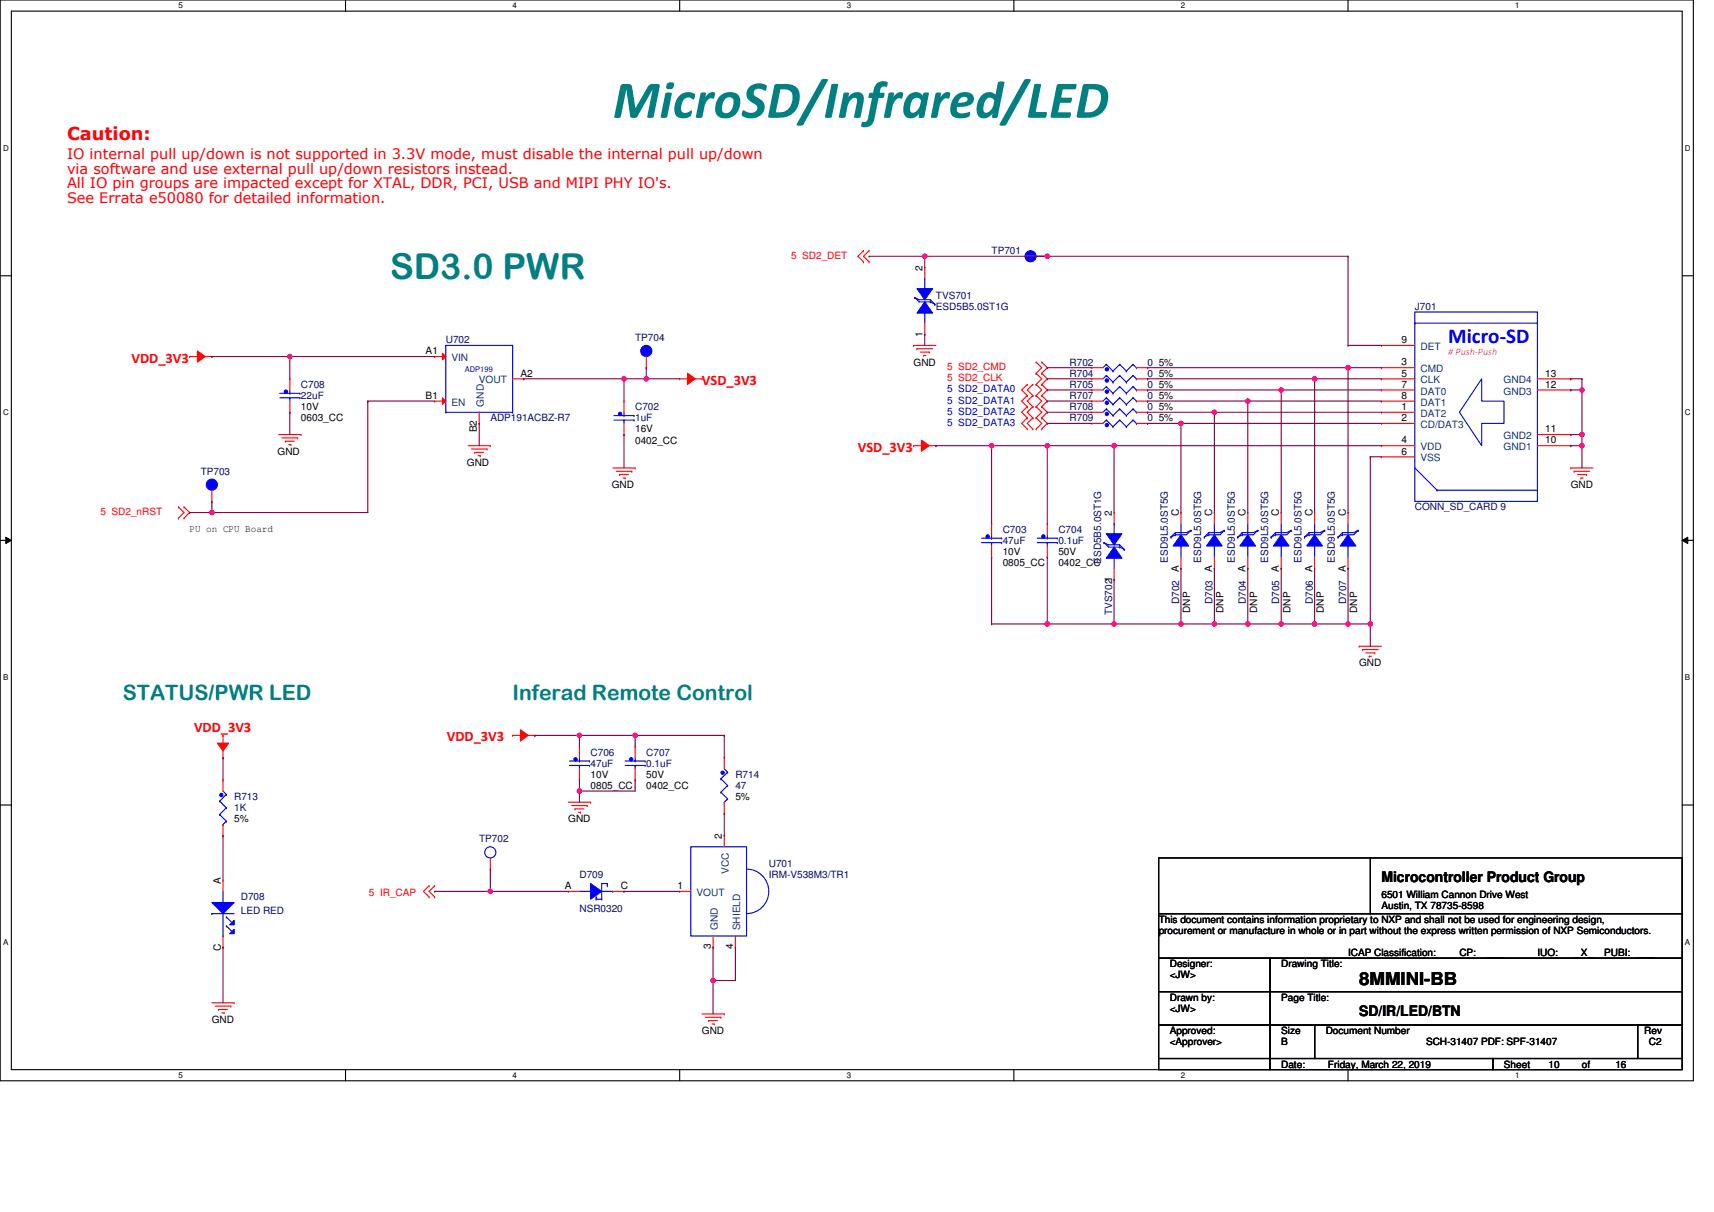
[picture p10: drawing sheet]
<svg xmlns="http://www.w3.org/2000/svg" width="297mm" height="210mm" viewBox="0 0 297 210" stroke-linecap="round" stroke-linejoin="round" font-family="sans-serif">
<path d="M0 0h293.5v187.2h-293.5zM2 1.9h289.5v183.4h-289.5z" fill="none" stroke="#000" stroke-width=".19"/>
<g fill="#fff">
<path d="M30.9 .2h.8v1.5h-.8z"/>
<path d="M30.9 185.5h.8v1.6h-.8z"/>
</g>
<path d="M59.9 0v1.9M59.9 185.3v1.9" fill="none" stroke="#000" stroke-width=".19"/>
<g fill="#fff">
<path d="M88.8 .2h.8v1.5h-.8z"/>
<path d="M88.8 185.5h.8v1.6h-.8z"/>
</g>
<path d="M117.8 0v1.9M117.8 185.3v1.9" fill="none" stroke="#000" stroke-width=".19"/>
<g fill="#fff">
<path d="M146.7 .2h.8v1.5h-.8z"/>
<path d="M146.7 185.5h.8v1.6h-.8z"/>
</g>
<path d="M175.7 0v1.9M175.7 185.3v1.9" fill="none" stroke="#000" stroke-width=".19"/>
<g fill="#fff">
<path d="M204.7 .2h.7v1.5h-.7z"/>
<path d="M204.7 185.5h.7v1.6h-.7z"/>
</g>
<path d="M233.6 0v1.9M233.6 185.3v1.9" fill="none" stroke="#000" stroke-width=".19"/>
<g fill="#fff">
<path d="M262.6 .2h.7v1.5h-.7z"/>
<path d="M262.6 185.5h.7v1.6h-.7z"/>
<path d="M.5 24.9h1v1.5h-1z"/>
<path d="M292 24.9h1v1.5h-1z"/>
<path d="M.5 70.7h1v1.5h-1z"/>
<path d="M292 70.7h1v1.5h-1z"/>
</g>
<path d="M0 47.8h2M291.5 47.8h2" fill="none" stroke="#000" stroke-width=".19"/>
<g fill="#fff">
<path d="M.5 116.5h.9v1.6h-.9z"/>
<path d="M292 116.5h.9v1.6h-.9z"/>
</g>
<path d="M0 93.6h2M291.5 93.6h2" fill="none" stroke="#000" stroke-width=".19"/>
<path d="M1 93.1l1 .5-1 .6zM291.5 93.6l1-.5v1.1z" fill="#000"/>
<path d="M1 93.1l1 .5-1 .6zM291.5 93.6l1-.5v1.1z" fill="none" stroke="#000" stroke-width=".17"/>
<g fill="#fff">
<path d="M.5 162.4h.9v1.5h-.9z"/>
<path d="M292 162.4h.9v1.5h-.9z"/>
</g>
<path d="M0 139.5h2M291.5 139.5h2" fill="none" stroke="#000" stroke-width=".19"/>
<path d="M160.8 77.2h1.4M162.2 77.2h.1M235.5 112h.1M235.5 112h3.9M236.1 112.5h.1M236.1 112.5h2.7M236.7 113.1h1.6M237.3 113.7h.1M237.3 113.7h.4M238.3 113.1h.1" fill="none" stroke="#f00" stroke-width=".19"/>
<path d="M159.7 76.3l1.3 .9-1.3 1z" fill-rule="evenodd" fill="#f00"/>
<g fill="none" stroke="#f00" stroke-width=".19">
<path d="M158.3 59.8h.1M158.3 59.8h3.9M158.3 77.2h.1M158.3 77.2h2.2M158.9 60.4h.1M158.9 60.4h2.7M159.5 61h1.5M159.7 76.3l1.3 .9-1.3 1zM160.1 61.6h.1M160.1 61.6h.4M161 61h.1M91.3 127.4h1.4"/>
<path d="M92.7 127.4h.1M36.7 173.7h3.9M37.3 174.3h2.7M37.9 174.9h.1M37.9 174.9h1.5M38.5 175.5h.3M38.8 175.5h.1M40 174.3h.1M40.6 173.7h.1M121.7 175.7h3.8M122.2 176.2h2.7M122.8 176.8h.1"/>
<path d="M122.8 176.8h1.6M123.4 177.4h.4M123.8 177.4h.1M124.9 176.2h.1M125.5 175.7h.1"/>
</g>
<path d="M90.2 126.4l1.3 1-1.3 1z" fill-rule="evenodd" fill="#f00"/>
<g fill="none" stroke="#f00" stroke-width=".19">
<path d="M35.4 61.8h1.3M36.7 61.8h.1M81.1 77.2h3.9M81.7 77.8h2.7M82.3 78.4h.1M82.3 78.4h1.5M82.9 79h.3M83.2 79h.1M84.4 77.8h.1M85 77.2h.1M272.2 81.1h.1M272.2 81.1h3.9"/>
<path d="M272.8 81.7h.1M272.8 81.7h2.7M273.4 82.2h1.5M274 82.8h.1M274 82.8h.3M274.9 82.2h.1M88.8 127.4h.1M88.8 127.4h2.2M90.2 126.4l1.3 1-1.3 1zM98.5 139h3.9M99.1 139.6h2.7M101.8 139.6h.1"/>
<path d="M102.4 139h.1M99.6 140.1h.1M99.6 140.1h1.6M100.2 140.7h.4M100.6 140.7h.1"/>
</g>
<path d="M34.2 60.8l1.4 1-1.4 .9z" fill-rule="evenodd" fill="#f00"/>
<path d="M32.9 61.8h.1M32.9 61.8h2.1M34.2 60.8l1.4 1-1.4 .9zM117.8 65.6h.1M117.8 65.6h1.3" fill="none" stroke="#f00" stroke-width=".19"/>
<path d="M119.1 64.7l1.4 .9-1.4 1z" fill-rule="evenodd" fill="#f00"/>
<g fill="none" stroke="#f00" stroke-width=".19">
<path d="M48.3 75.3h3.9M48.9 75.9h2.7M49.5 76.4h.1M49.5 76.4h1.5M50 77h.4M50.4 77h.1M51.6 75.9h.1M52.2 75.3h.1M119.1 64.7l1.4 .9-1.4 1zM119.5 65.6h2.2M121.7 65.6h.1M106.2 81.1h3.9"/>
<path d="M106.8 81.7h2.7M107.4 82.2h.1M107.4 82.2h1.5M108 82.8h.3M108.3 82.8h.1M109.5 81.7h.1M110.1 81.1h.1M38.6 131.3h.1M38.6 129.9v1.4"/>
</g>
<path d="M37.7 128.8h1.9l-1 1.3z" fill-rule="evenodd" fill="#f00"/>
<g fill="none" stroke="#f00" stroke-width=".19">
<path d="M149.6 43.4h.1M149.6 45.4h.1M149.6 43.4l-.9 1 .9 1M150.6 43.4h.1M150.6 45.4h.1M150.6 43.4l-1 1 1 1M178 68.5h.1M178 70.5h.1M178 72.4h.1M178 66.6h.1M178 74.3h.1M178 68.5l-.9 1 .9 1"/>
<path d="M178 70.5l-.9 .9 .9 1M178 66.6l-.9 1 .9 .9M178 72.4l-.9 1 .9 .9M179 70.5h.1M179 68.5h.1M179 72.4h.1M179 66.6h.1M179 74.3h.1M179 68.5l-1 1 1 1M179 70.5l-1 .9 1 1M179 66.6l-1 1 1 .9M179 72.4l-1 1 1 .9"/>
<path d="M179.6 66.6h.1M179.6 64.7h.1M179.6 62.7h.1M179.6 70.5h.1M179.6 68.5h.1M179.6 72.4h.1M179.6 74.3h.1M179.6 64.7l.9 .9-.9 1M179.6 62.7l.9 1-.9 1M179.6 68.5l.9 1-.9 1M179.6 70.5l.9 .9-.9 1M179.6 66.6l.9 1-.9 .9"/>
<path d="M179.6 72.4l.9 1-.9 .9M180.5 64.7h.1M180.5 66.6h.1M180.5 62.7h.1M180.5 68.5h.1M180.5 70.5h.1M180.5 72.4h.1M180.5 74.3h.1M180.5 64.7l1 .9-1 1M180.5 62.7l1 1-1 1M180.5 68.5l1 1-1 1M180.5 70.5l1 .9-1 1"/>
<path d="M180.5 66.6l1 1-1 .9M180.5 72.4l1 1-1 .9M30.9 89.8h.1M30.9 87.8h.1M30.9 87.8l1 1-1 1M31.9 87.8h.1M31.9 89.8h.1M31.9 87.8l1 1-1 1M37.7 128.8h1.9l-1 1.3zM38.6 127.4h.1M38.6 127.4v2.1M74.4 153.5h.1"/>
<path d="M74.4 155.4h.1M74.4 153.5l-1 .9 1 1M75.3 153.5h.1M75.3 155.4h.1M75.3 153.5l-.9 .9 .9 1"/>
</g>
<g fill="none" stroke="#000" stroke-width=".19">
<path d="M200.8 158.3h90.7v7.7h-90.7zM200.8 148.6h90.7v9.7h-90.7zM237.5 158.3h.1M237.5 148.6v9.7M200.8 166h19.3v5.8h-19.3zM200.8 171.8h19.3v5.8h-19.3zM200.8 177.6h19.3v5.8h-19.3zM220.1 166h71.4v5.8h-71.4zM220.1 171.8h71.4v5.8h-71.4zM220.1 177.6h7.7v5.8h-7.7zM227.8 177.6h56v5.8h-56zM283.8 177.6h7.7v5.8h-7.7z"/>
<path d="M200.8 183.4h19.3v1.9h-19.3zM220.1 183.4h38.6v1.9h-38.6zM258.7 183.4h32.8v1.9h-32.8z"/>
</g>
<circle cx="112" cy="60.8" r=".96" fill="#00f"/>
<circle cx="112" cy="60.8" r=".96" fill="none" stroke="#00f" stroke-width=".19"/>
<path d="M112 63.7h.1M112 61.8v1.9" fill="none" stroke="#f00" stroke-width=".19"/>
<circle cx="178.6" cy="44.4" r=".96" fill="#00f"/>
<g fill="none" stroke="#00f" stroke-width=".19">
<path d="M193.1 96.5h.1M193.1 90.7h.1M193.1 90.7v2M193.1 96.5v2"/>
<circle cx="178.6" cy="44.4" r=".96"/>
</g>
<path d="M179.6 44.4h1.9M181.5 44.4h.1" fill="none" stroke="#f00" stroke-width=".19"/>
<path d="M193.1 94.8l1.3 1.9h-2.7z" fill-rule="evenodd" fill="#00f"/>
<path d="M193.1 94.8l1.3 1.9h-2.7z" fill="none" stroke="#00f" stroke-width=".19"/>
<path d="M191.7 92.5h2.7l-1.3 1.9z" fill-rule="evenodd" fill="#00f"/>
<g fill="none" stroke="#00f" stroke-width=".19">
<path d="M191.7 68.9h.1M191.7 68.9l-.6 .6M191.7 68.9l1.2 1.2M192.9 70.1h.1M194 68.9h.1M194 68.9l-1.1 1.2M194 68.9l1.2 1.2M195.2 70.1h.1M196.4 68.9h.1M196.4 68.9l-1.2 1.2M196.4 68.9l.5 .6M196.9 69.5h.1"/>
<path d="M191.3 94h.1M191.3 94l.8 .4h1.9M191.3 94l.8 .8h1.9M191.7 92.5h2.7l-1.3 1.9zM194 94.4h.1M194 94.8h.1M194 94.4l.8 .8M194 94.8l.8 .4M194.8 95.2h.1"/>
</g>
<path d="M193.1 88.8h.1M193.1 88.8v1.9M193.1 98.5v1.9M193.1 100.4h.1" fill="none" stroke="#f00" stroke-width=".19"/>
<circle cx="191.8" cy="69.8" r=".29" fill="#00f"/>
<g fill="none" stroke="#00f" stroke-width=".19">
<path d="M170.1 94h3.5M170.1 93.2h3.5M171.8 94h.1M171.8 94v.6M173.6 94h.1M173.6 93.2h.1M119.7 146.7h9.7v15.5h-9.7zM129.4 150.6a3.9 3.9 0 0 1 3.8 3.8 3.9 3.9 0 0 1-3.8 3.9"/>
<circle cx="191.8" cy="69.8" r=".29"/>
</g>
<path d="M189.2 69.5h.1M189.2 69.5h1.9M196.9 69.5h2M198.9 69.5h.1M117.8 154.4h.1M117.8 154.4h1.9M125.5 144.8h.1M125.5 144.8v1.9M123.6 164.1h.1M123.6 162.2v1.9M127.4 164.1h.1M127.4 162.2v1.9" fill="none" stroke="#f00" stroke-width=".19"/>
<circle cx="171.2" cy="92.9" r=".29" fill="#00f"/>
<g fill="none" stroke="#00f" stroke-width=".19">
<path d="M160.3 54.1h.1M160.3 48.3h.1M160.3 48.3v1.9M160.3 54.1v1.9M171.8 93.2h.1M171.8 92.7v.5"/>
<circle cx="171.2" cy="92.9" r=".29"/>
</g>
<path d="M171.8 90.7h.1M171.8 96.5h.1M171.8 90.7v2M171.8 94.6v1.9" fill="none" stroke="#f00" stroke-width=".19"/>
<path d="M160.3 52.3l1.3 1.9h-2.7z" fill-rule="evenodd" fill="#00f"/>
<path d="M160.3 52.3l1.3 1.9h-2.7z" fill="none" stroke="#00f" stroke-width=".19"/>
<path d="M158.9 50h2.7l-1.3 1.9z" fill-rule="evenodd" fill="#00f"/>
<path d="M158.5 51.5h.1M158.5 51.5l.8 .4h1.9M158.5 51.5l.8 .8h1.9M158.9 50h2.7l-1.3 1.9zM161.2 51.9h.1M161.2 52.3h.1M161.2 51.9l.8 .8M161.2 52.3l.8 .4M162 52.7h.1" fill="none" stroke="#00f" stroke-width=".19"/>
<path d="M160.3 57.9h.1M160.3 46.3h.1M160.3 46.3v2M160.3 56v1.9" fill="none" stroke="#f00" stroke-width=".19"/>
<path d="M36.7 156.4h3.9l-2 1.9z" fill="#00f"/>
<path d="M36.7 156.4h3.9l-2 1.9z" fill="none" stroke="#00f" stroke-width=".19"/>
<path d="M40.6 159.4v.8h-.8z" fill="#00f"/>
<path d="M40.6 159.4v.8h-.8z" fill="none" stroke="#00f" stroke-width=".19"/>
<path d="M39.8 161.8l.8-.8v.8z" fill="#00f"/>
<g fill="none" stroke="#00f" stroke-width=".19">
<path d="M179.8 94h3.4M179.8 93.2h3.4M181.5 94h.1M181.5 94v.6M183.2 94h.1M183.2 93.2h.1M36.7 158.3h.1M36.7 158.3h3.9M38.6 156.4h.1M38.6 154.4v2M38.6 158.3v3.9M39.2 158.9h.1"/>
<path d="M39.2 158.9l1 .9M38.6 162.2h.1M39.2 160.4h.1M39.2 160.4l1 1M39.8 161.8l.8-.8v.8z"/>
</g>
<path d="M38.6 152.5h.1M38.6 152.5v1.9M38.6 164.1h.1M38.6 162.2v1.9" fill="none" stroke="#f00" stroke-width=".19"/>
<circle cx="180.8" cy="92.9" r=".29" fill="#00f"/>
<g fill="none" stroke="#00f" stroke-width=".19">
<path d="M191.7 70.8h.1M191.7 70.8l-.6 .6M191.7 70.8l1.2 1.2M192.9 72h.1M194 70.8h.1M194 70.8l-1.1 1.2M194 70.8l1.2 1.2M195.2 72h.1M196.4 70.8h.1M196.4 70.8l-1.2 1.2M196.4 70.8l.5 .6M196.9 71.4h.1"/>
<path d="M181.5 93.2h.1M181.5 92.7v.5"/>
<circle cx="180.8" cy="92.9" r=".29"/>
</g>
<path d="M181.5 90.7h.1M181.5 96.5h.1M181.5 90.7v2M181.5 94.6v1.9" fill="none" stroke="#f00" stroke-width=".19"/>
<circle cx="191.8" cy="71.7" r=".29" fill="#00f"/>
<g fill="none" stroke="#00f" stroke-width=".19">
<path d="M245.2 54.1h21.2v32.8h-21.2zM245.2 56h.1M245.2 56h21.2M48.5 68.9h3.5M48.5 68.1h3.5M50.2 68.9h.1M50.2 68.9v.6M52 68.9h.1M52 68.1h.1M256.8 65.6v3.9h3.8v3.9h-3.8v3.8l-3.9-5.8zM245.2 81.1l3.9 3.8M249.1 84.9h.1"/>
<path d="M249.1 84.9h17.3M266.4 84.9h.1"/>
<circle cx="191.8" cy="71.7" r=".29"/>
</g>
<g fill="none" stroke="#f00" stroke-width=".19">
<path d="M239.4 59.8h.1M239.4 59.8h5.8M189.2 71.4h.1M189.2 71.4h1.9M196.9 71.4h2M198.9 71.4h.1M239.4 71.4h.1M239.4 73.4h.1M239.4 63.7h.1M239.4 77.2h.1M239.4 65.6h.1M239.4 79.1h.1"/>
<path d="M239.4 67.6h.1M239.4 69.5h.1M239.4 71.4h5.8M239.4 73.4h5.8M239.4 63.7h5.8M239.4 77.2h5.8M239.4 65.6h5.8M239.4 79.1h5.8M239.4 67.6h5.8M239.4 69.5h5.8M266.4 77.2h5.8M266.4 65.6h5.8"/>
<path d="M266.4 67.6h5.8M266.4 75.3h5.8M272.2 75.3h.1M272.2 77.2h.1M272.2 67.6h.1M272.2 65.6h.1"/>
</g>
<circle cx="49.6" cy="67.8" r=".29" fill="#00f"/>
<g fill="none" stroke="#00f" stroke-width=".19">
<path d="M50.2 68.1h.1M50.2 67.6v.5M191.7 65.1h.1M191.7 65.1l-.6 .5M191.7 65.1l1.2 1.1M192.9 66.2h.1M194 65.1h.1M194 65.1l-1.1 1.1M194 65.1l1.2 1.1M195.2 66.2h.1M196.4 65.1h.1M196.4 65.1l-1.2 1.1"/>
<path d="M196.4 65.1l.5 .5M196.9 65.6h.1"/>
<circle cx="49.6" cy="67.8" r=".29"/>
</g>
<path d="M50.2 65.6h.1M50.2 71.4h.1M50.2 65.6v2M50.2 69.5v1.9" fill="none" stroke="#f00" stroke-width=".19"/>
<circle cx="191.8" cy="65.9" r=".29" fill="#00f"/>
<g fill="none" stroke="#00f" stroke-width=".19">
<path d="M38.1 138.8h.1M38.1 138.8l1.1 1.2M38.6 137.1l.6 .5M39.2 137.6h.1M39.2 140h.1M39.2 137.6l-1.1 1.2M39.2 140l-1.1 1.1M38.1 141.1h.1M38.1 141.1l1.1 1.2M38.6 142.8h.1M39.2 142.3h.1M39.2 142.3l-.6 .5"/>
<circle cx="191.8" cy="65.9" r=".29"/>
</g>
<path d="M189.2 65.6h.1M189.2 65.6h1.9M196.9 65.6h2M198.9 65.6h.1" fill="none" stroke="#f00" stroke-width=".19"/>
<circle cx="38.4" cy="137.7" r=".29" fill="#00f"/>
<g fill="none" stroke="#00f" stroke-width=".19">
<path d="M214.5 93h.1M215.3 92.7h.1M215.3 92.3h.1M215.3 92.7h1.9M215.3 92.3l-.8 .7M218 91.9h.1M218 91.9l-.8 .4h-1.9"/>
<circle cx="38.4" cy="137.7" r=".29"/>
</g>
<path d="M38.6 135.1h.1M38.6 135.1v2M38.6 144.8h.1M38.6 142.8v2" fill="none" stroke="#f00" stroke-width=".19"/>
<path d="M216.2 92.7l1.4 1.9h-2.7z" fill-rule="evenodd" fill="#00f"/>
<g fill="none" stroke="#00f" stroke-width=".19">
<path d="M106.4 72.8h3.5M106.4 72h3.5M108.1 72.8h.1M108.1 72.8v.6M109.9 72.8h.1M109.9 72h.1M214.5 93h.1M215.3 92.7l-.8 .3M216.2 92.7l1.4 1.9h-2.7zM216.2 94.6h.1M216.2 92.3h.1M216.2 90.7v1.6"/>
<path d="M216.2 94.6v1.9M218 91.9h.1M218 91.9l-.8 .8"/>
<circle cx="85" cy="147.7" r=".96"/>
</g>
<path d="M216.2 98.5h.1M216.2 88.8h.1M216.2 88.8v1.9M216.2 96.5v2M85 150.6h.1M85 148.6v2" fill="none" stroke="#f00" stroke-width=".19"/>
<circle cx="107.5" cy="71.7" r=".29" fill="#00f"/>
<g fill="none" stroke="#00f" stroke-width=".19">
<path d="M108.1 72h.1M108.1 71.4v.6M220.3 93h.1M221.1 92.7h.1M221.1 92.3h.1M221.1 92.7h1.9M221.1 92.3l-.8 .7M223.8 91.9h.1M223.8 91.9l-.8 .4h-1.9"/>
<circle cx="107.5" cy="71.7" r=".29"/>
</g>
<path d="M108.1 69.5h.1M108.1 75.3h.1M108.1 69.5v1.9M108.1 73.4v1.9" fill="none" stroke="#f00" stroke-width=".19"/>
<path d="M222 92.7l1.4 1.9h-2.7z" fill-rule="evenodd" fill="#00f"/>
<g fill="none" stroke="#00f" stroke-width=".19">
<path d="M191.7 72.8h.1M191.7 72.8l-.6 .6M191.7 72.8l1.2 1.1M192.9 73.9h.1M194 72.8h.1M194 72.8l-1.1 1.1M194 72.8l1.2 1.1M195.2 73.9h.1M196.4 72.8h.1M196.4 72.8l-1.2 1.1M196.4 72.8l.5 .6M196.9 73.4h.1"/>
<path d="M220.3 93h.1M221.1 92.7l-.8 .3M222 92.7l1.4 1.9h-2.7zM222 94.6h.1M222 92.3h.1M222 90.7v1.6M222 94.6v1.9M223.8 91.9h.1M223.8 91.9l-.8 .8"/>
</g>
<path d="M222 98.5h.1M222 88.8h.1M222 88.8v1.9M222 96.5v2" fill="none" stroke="#f00" stroke-width=".19"/>
<circle cx="191.8" cy="73.6" r=".29" fill="#00f"/>
<g fill="none" stroke="#00f" stroke-width=".19">
<path d="M226.1 93h.1M226.9 92.7h.1M226.9 92.3h.1M226.9 92.7h1.9M226.9 92.3l-.8 .7M229.6 91.9h.1M229.6 91.9l-.8 .4h-1.9"/>
<circle cx="191.8" cy="73.6" r=".29"/>
</g>
<path d="M189.2 73.4h.1M189.2 73.4h1.9M196.9 73.4h2M198.9 73.4h.1" fill="none" stroke="#f00" stroke-width=".19"/>
<path d="M227.8 92.7l1.4 1.9h-2.7z" fill-rule="evenodd" fill="#00f"/>
<g fill="none" stroke="#00f" stroke-width=".19">
<path d="M226.1 93h.1M226.9 92.7l-.8 .3M227.8 92.7l1.4 1.9h-2.7zM227.8 94.6h.1M227.8 92.3h.1M227.8 90.7v1.6M227.8 94.6v1.9M229.6 91.9h.1M229.6 91.9l-.8 .8M100.4 154.4h2M102.4 154.4h.1M103.3 155.8h.1"/>
<path d="M103.3 155.8h1M104.3 155.8h.1M104.3 154.4h1.9M105.2 153.1h.1M105.2 153.1h-.9v2.7M106.2 154.4h.1"/>
</g>
<path d="M227.8 98.5h.1M227.8 88.8h.1M227.8 88.8v1.9M227.8 96.5v2" fill="none" stroke="#f00" stroke-width=".19"/>
<path d="M102.4 153.1l1.9 1.3-1.9 1.4z" fill-rule="evenodd" fill="#00f"/>
<path d="M108.3 132.6h3.5M108.3 131.8h3.5M110.1 132.6h.1M110.1 132.6v.6M111.8 132.6h.1M111.8 131.8h.1M102.4 153.1l1.9 1.3-1.9 1.4zM103.3 155.4h.1M103.3 155.4v.4M105.2 153.5h.1M105.2 153.1v.4" fill="none" stroke="#00f" stroke-width=".19"/>
<path d="M98.5 154.4h.1M98.5 154.4h1.9M106.2 154.4h1.9M108.1 154.4h.1" fill="none" stroke="#f00" stroke-width=".19"/>
<circle cx="109.4" cy="131.6" r=".29" fill="#00f"/>
<g fill="none" stroke="#00f" stroke-width=".19">
<path d="M98.7 132.6h3.5M98.7 131.8h3.5M100.4 132.6h.1M100.4 132.6v.6M102.2 132.6h.1M102.2 131.8h.1M110.1 131.8h.1M110.1 131.3v.5"/>
<circle cx="109.4" cy="131.6" r=".29"/>
</g>
<path d="M110.1 129.3h.1M110.1 135.1h.1M110.1 129.3v2M110.1 133.2v1.9" fill="none" stroke="#f00" stroke-width=".19"/>
<circle cx="99.7" cy="131.6" r=".29" fill="#00f"/>
<g fill="none" stroke="#00f" stroke-width=".19">
<path d="M191.7 63.1h.1M191.7 63.1l-.6 .6M191.7 63.1l1.2 1.2M192.9 64.3h.1M194 63.1h.1M194 63.1l-1.1 1.2M194 63.1l1.2 1.2M195.2 64.3h.1M196.4 63.1h.1M196.4 63.1l-1.2 1.2M196.4 63.1l.5 .6M196.9 63.7h.1"/>
<path d="M100.4 131.8h.1M100.4 131.3v.5"/>
<circle cx="99.7" cy="131.6" r=".29"/>
</g>
<path d="M100.4 129.3h.1M100.4 135.1h.1M100.4 129.3v2M100.4 133.2v1.9" fill="none" stroke="#f00" stroke-width=".19"/>
<circle cx="191.8" cy="64" r=".29" fill="#00f"/>
<g fill="none" stroke="#00f" stroke-width=".19">
<path d="M124.9 134.9h.1M124.9 137.2h.1M124.9 134.9l1.2 1.2M124.9 137.2l1.2 1.2M125.5 139h.1M125.5 133.2l.6 .6M126.1 133.8h.1M126.1 136.1h.1M126.1 138.4h.1M126.1 133.8l-1.2 1.1M126.1 136.1l-1.2 1.1M126.1 138.4l-.6 .6"/>
<circle cx="191.8" cy="64" r=".29"/>
</g>
<path d="M189.2 63.7h.1M189.2 63.7h1.9M196.9 63.7h2M198.9 63.7h.1" fill="none" stroke="#f00" stroke-width=".19"/>
<circle cx="125.2" cy="133.9" r=".29" fill="#00f"/>
<g fill="none" stroke="#00f" stroke-width=".19">
<path d="M208.7 93h.1M209.5 92.7h.1M209.5 92.3h.1M209.5 92.7h1.9M209.5 92.3l-.8 .7M212.2 91.9h.1M212.2 91.9l-.8 .4h-1.9"/>
<circle cx="125.2" cy="133.9" r=".29"/>
</g>
<path d="M125.5 131.3h.1M125.5 131.3v1.9M125.5 139v1.9M125.5 140.9h.1" fill="none" stroke="#f00" stroke-width=".19"/>
<path d="M210.5 92.7l1.3 1.9h-2.7z" fill-rule="evenodd" fill="#00f"/>
<g fill="none" stroke="#00f" stroke-width=".19">
<path d="M208.7 93h.1M209.5 92.7l-.8 .3M210.5 92.7l1.3 1.9h-2.7zM210.5 94.6h.1M210.5 92.3h.1M210.5 90.7v1.6M210.5 94.6v1.9M212.2 91.9h.1M212.2 91.9l-.8 .8M231.9 93h.1M232.7 92.7h.1M232.7 92.3h.1"/>
<path d="M232.7 92.7h1.9M232.7 92.3l-.8 .7M235.4 91.9h.1M235.4 91.9l-.8 .4h-1.9"/>
</g>
<path d="M210.5 98.5h.1M210.5 88.8h.1M210.5 88.8v1.9M210.5 96.5v2" fill="none" stroke="#f00" stroke-width=".19"/>
<path d="M233.6 92.7l1.4 1.9h-2.7z" fill-rule="evenodd" fill="#00f"/>
<path d="M231.9 93h.1M232.7 92.7l-.8 .3M233.6 92.7l1.4 1.9h-2.7zM233.6 94.6h.1M233.6 92.3h.1M233.6 90.7v1.6M233.6 94.6v1.9M235.4 91.9h.1M235.4 91.9l-.8 .8" fill="none" stroke="#00f" stroke-width=".19"/>
<path d="M233.6 98.5h.1M233.6 88.8h.1M233.6 88.8v1.9M233.6 96.5v2" fill="none" stroke="#f00" stroke-width=".19"/>
<circle cx="36.7" cy="84" r=".96" fill="#00f"/>
<g fill="none" stroke="#00f" stroke-width=".19">
<path d="M191.7 67h.1M191.7 67l-.6 .6M191.7 67l1.2 1.1M192.9 68.1h.1M194 67h.1M194 67l-1.1 1.1M194 67l1.2 1.1M195.2 68.1h.1M196.4 67h.1M196.4 67l-1.2 1.1M196.4 67l.5 .6M196.9 67.6h.1"/>
<circle cx="36.7" cy="84" r=".96"/>
</g>
<path d="M36.7 86.9h.1M36.7 84.9v2" fill="none" stroke="#f00" stroke-width=".19"/>
<circle cx="191.8" cy="67.8" r=".29" fill="#00f"/>
<g fill="none" stroke="#00f" stroke-width=".19">
<path d="M202.9 93h.1M203.7 92.7h.1M203.7 92.3h.1M203.7 92.7h1.9M203.7 92.3l-.8 .7M206.4 91.9h.1M206.4 91.9l-.8 .4h-1.9"/>
<circle cx="191.8" cy="67.8" r=".29"/>
</g>
<path d="M189.2 67.6h.1M189.2 67.6h1.9M196.9 67.6h2M198.9 67.6h.1" fill="none" stroke="#f00" stroke-width=".19"/>
<path d="M204.7 92.7l1.3 1.9h-2.7z" fill-rule="evenodd" fill="#00f"/>
<g fill="none" stroke="#00f" stroke-width=".19">
<path d="M77.3 59.8h.1M77.3 59.8v11.6M77.3 59.8h11.5M88.8 59.8h.1M88.8 59.8v11.6M77.3 71.4h.1M77.3 71.4h11.5M88.8 71.4h.1M202.9 93h.1M203.7 92.7l-.8 .3M204.7 92.7l1.3 1.9h-2.7zM204.7 94.6h.1"/>
<path d="M204.7 92.3h.1M204.7 90.7v1.6M204.7 94.6v1.9M206.4 91.9h.1M206.4 91.9l-.8 .8"/>
</g>
<path d="M204.7 98.5h.1M204.7 88.8h.1M204.7 88.8v1.9M204.7 96.5v2" fill="none" stroke="#f00" stroke-width=".19"/>
<path d="M76.7 68.9l.6 .6-.6 .6z" fill="#f00"/>
<path d="M75.3 69.5h.1M75.3 69.5h2M76.7 68.9l.6 .6-.6 .6zM83 73.4h.1M83 71.4v2" fill="none" stroke="#f00" stroke-width=".19"/>
<path d="M76.7 61.2l.6 .6-.6 .6z" fill="#f00"/>
<path d="M75.3 61.8h.1M75.3 61.8h2M76.7 61.2l.6 .6-.6 .6zM88.8 65.6h2M90.8 65.6h.1" fill="none" stroke="#f00" stroke-width=".19"/>
<path d="M150.6 44.4h.1M150.6 44.4h30.9M160.3 44.4h.1M162.2 77.2h.1M162.2 77.2h9.6M171.8 77.2h.1M171.8 77.2v13.5M181.5 77.2h.1M181.5 77.2v13.5M171.8 96.5h.1M171.8 96.5v11.6" fill="none" stroke="#800040" stroke-width=".19"/>
<circle cx="160.3" cy="44.4" r=".38" fill="#f0f"/>
<circle cx="160.3" cy="44.4" r=".38" fill="none" stroke="#f0f" stroke-width=".19"/>
<path d="M181.5 67.6h.1M181.5 69.5h.1M181.5 65.6h.1M181.5 67.6h7.7M181.5 69.5h7.7M181.5 65.6h7.7M198.9 65.6h.1M198.9 65.6h28.9M181.5 96.5h.1M181.5 96.5v11.6h-9.7M171.8 108.1h.1" fill="none" stroke="#800040" stroke-width=".19"/>
<circle cx="227.8" cy="65.6" r=".38" fill="#f0f"/>
<circle cx="227.8" cy="65.6" r=".38" fill="none" stroke="#f0f" stroke-width=".19"/>
<path d="M237.5 79.1h.1M237.5 79.1h1.9M237.5 79.1v29" fill="none" stroke="#800040" stroke-width=".19"/>
<circle cx="237.5" cy="108.1" r=".38" fill="#f0f"/>
<circle cx="237.5" cy="108.1" r=".38" fill="none" stroke="#f0f" stroke-width=".19"/>
<path d="M181.5 71.4h.1M181.5 71.4h7.7M193.1 77.2h.1M193.1 77.2v11.6M193.1 100.4h.1M193.1 100.4v7.7M222 108.1h.1M222 108.1h11.6M227.8 108.1h.1" fill="none" stroke="#800040" stroke-width=".19"/>
<circle cx="233.6" cy="108.1" r=".38" fill="#f0f"/>
<circle cx="233.6" cy="108.1" r=".38" fill="none" stroke="#f0f" stroke-width=".19"/>
<circle cx="227.8" cy="108.1" r=".38" fill="#f0f"/>
<circle cx="227.8" cy="108.1" r=".38" fill="none" stroke="#f0f" stroke-width=".19"/>
<path d="M193.1 108.1h.1M193.1 108.1h17.4M204.7 108.1h.1" fill="none" stroke="#800040" stroke-width=".19"/>
<circle cx="204.7" cy="108.1" r=".38" fill="#f0f"/>
<circle cx="204.7" cy="108.1" r=".38" fill="none" stroke="#f0f" stroke-width=".19"/>
<path d="M204.7 98.5h.1M204.7 98.5v9.6M210.5 98.5h.1M210.5 98.5v9.6M216.2 98.5h.1M216.2 98.5v9.6M222 98.5h.1M222 98.5v9.6M227.8 98.5h.1M227.8 98.5v9.6M233.6 98.5h.1M233.6 98.5v9.6" fill="none" stroke="#800040" stroke-width=".19"/>
<circle cx="210.4" cy="108.1" r=".38" fill="#f0f"/>
<circle cx="210.4" cy="108.1" r=".38" fill="none" stroke="#f0f" stroke-width=".19"/>
<path d="M160.3 57.9h.1M160.3 44.4h.1M160.3 44.4v1.9M160.3 57.9v1.9M123.6 164.1h.1M123.6 164.1v5.8" fill="none" stroke="#800040" stroke-width=".19"/>
<circle cx="123.6" cy="169.9" r=".38" fill="#f0f"/>
<circle cx="123.6" cy="169.9" r=".38" fill="none" stroke="#f0f" stroke-width=".19"/>
<g fill="none" stroke="#800040" stroke-width=".19">
<path d="M92.7 127.4h.1M92.7 127.4h17.4M100.4 127.4h.1M125.5 127.4h.1M125.5 127.4v3.9M75.3 154.4h.1M75.3 154.4h9.7M125.5 140.9h.1M125.5 140.9v3.9M123.6 169.9h.1M123.6 169.9v5.8M127.4 164.1h.1"/>
<path d="M127.4 164.1v5.8"/>
</g>
<circle cx="100.4" cy="127.4" r=".38" fill="#f0f"/>
<circle cx="100.4" cy="127.4" r=".38" fill="none" stroke="#f0f" stroke-width=".19"/>
<path d="M100.4 127.4h.1M100.4 137.1h.1M100.4 127.4v1.9M100.4 137.1v1.9M110.1 127.4h.1M110.1 135.1h.1M110.1 127.4v1.9M110.1 135.1v2M110.1 127.4h15.4" fill="none" stroke="#800040" stroke-width=".19"/>
<circle cx="110.1" cy="127.4" r=".38" fill="#f0f"/>
<circle cx="110.1" cy="127.4" r=".38" fill="none" stroke="#f0f" stroke-width=".19"/>
<path d="M181.5 73.4h.1M181.5 63.7h.1M181.5 73.4h7.7M181.5 63.7h7.7M216.2 69.5h.1M216.2 69.5v19.3M216.2 69.5h23.2M100.4 135.1h.1M100.4 135.1v2M38.6 164.1h.1M38.6 164.1v9.6" fill="none" stroke="#800040" stroke-width=".19"/>
<circle cx="216.2" cy="69.5" r=".38" fill="#f0f"/>
<circle cx="216.2" cy="69.5" r=".38" fill="none" stroke="#f0f" stroke-width=".19"/>
<g fill="none" stroke="#800040" stroke-width=".19">
<path d="M204.7 73.4h.1M204.7 73.4v15.4M210.5 71.4h.1M210.5 71.4v17.4M210.5 71.4h28.9M222 67.6h.1M222 67.6v21.2M222 67.6h17.4M227.8 65.6h.1M227.8 65.6v23.2M227.8 65.6h11.6M233.6 63.7h.1"/>
<path d="M233.6 63.7h5.8"/>
</g>
<circle cx="210.4" cy="71.4" r=".38" fill="#f0f"/>
<circle cx="210.4" cy="71.4" r=".38" fill="none" stroke="#f0f" stroke-width=".19"/>
<path d="M100.4 137.1h.1M100.4 137.1h9.7M123.6 169.9h.1M123.6 169.9h3.8" fill="none" stroke="#800040" stroke-width=".19"/>
<circle cx="100.4" cy="137.1" r=".38" fill="#f0f"/>
<circle cx="100.4" cy="137.1" r=".38" fill="none" stroke="#f0f" stroke-width=".19"/>
<path d="M171.8 77.2h.1M171.8 77.2h9.7M233.6 63.7h.1M233.6 63.7v25.1M237.5 108.1h.1M237.5 108.1v3.9" fill="none" stroke="#800040" stroke-width=".19"/>
<circle cx="171.8" cy="77.2" r=".38" fill="#f0f"/>
<circle cx="171.8" cy="77.2" r=".38" fill="none" stroke="#f0f" stroke-width=".19"/>
<path d="M274.2 65.6h.1M274.2 67.6h.1M274.2 65.6v9.7" fill="none" stroke="#800040" stroke-width=".19"/>
<circle cx="274.2" cy="75.3" r=".38" fill="#f0f"/>
<circle cx="274.2" cy="75.3" r=".38" fill="none" stroke="#f0f" stroke-width=".19"/>
<circle cx="274.2" cy="67.6" r=".38" fill="#f0f"/>
<circle cx="274.2" cy="67.6" r=".38" fill="none" stroke="#f0f" stroke-width=".19"/>
<g fill="none" stroke="#800040" stroke-width=".19">
<path d="M233.6 44.4h.1M233.6 59.8h.1M233.6 44.4v15.4M233.6 59.8h5.8M193.1 77.2h.1M193.1 77.2h46.3M272.2 65.6h.1M272.2 67.6h.1M272.2 75.3h.1M272.2 77.2h.1M272.2 65.6h2M272.2 67.6h2"/>
<path d="M272.2 75.3h2M274.2 75.3h.1M274.2 75.3v1.9h-2"/>
</g>
<circle cx="193.1" cy="77.2" r=".38" fill="#f0f"/>
<circle cx="193.1" cy="77.2" r=".38" fill="none" stroke="#f0f" stroke-width=".19"/>
<path d="M181.5 108.1h.1M181.5 108.1h11.6" fill="none" stroke="#800040" stroke-width=".19"/>
<circle cx="193.1" cy="108.1" r=".38" fill="#f0f"/>
<circle cx="193.1" cy="108.1" r=".38" fill="none" stroke="#f0f" stroke-width=".19"/>
<circle cx="181.5" cy="108.1" r=".38" fill="#f0f"/>
<circle cx="181.5" cy="108.1" r=".38" fill="none" stroke="#f0f" stroke-width=".19"/>
<path d="M181.5 77.2h.1M181.5 77.2h11.6" fill="none" stroke="#800040" stroke-width=".19"/>
<circle cx="181.5" cy="77.2" r=".38" fill="#f0f"/>
<circle cx="181.5" cy="77.2" r=".38" fill="none" stroke="#f0f" stroke-width=".19"/>
<path d="M216.2 108.1h.1M216.2 108.1h5.8" fill="none" stroke="#800040" stroke-width=".19"/>
<circle cx="222" cy="108.1" r=".38" fill="#f0f"/>
<circle cx="222" cy="108.1" r=".38" fill="none" stroke="#f0f" stroke-width=".19"/>
<circle cx="216.2" cy="108.1" r=".38" fill="#f0f"/>
<circle cx="216.2" cy="108.1" r=".38" fill="none" stroke="#f0f" stroke-width=".19"/>
<path d="M204.7 73.4h.1M204.7 73.4h34.7M210.5 108.1h.1M210.5 108.1h5.7M233.6 108.1h.1M233.6 108.1h3.9" fill="none" stroke="#800040" stroke-width=".19"/>
<circle cx="204.7" cy="73.4" r=".38" fill="#f0f"/>
<circle cx="204.7" cy="73.4" r=".38" fill="none" stroke="#f0f" stroke-width=".19"/>
<path d="M198.9 63.7h.1M198.9 63.7h34.7" fill="none" stroke="#800040" stroke-width=".19"/>
<circle cx="233.6" cy="63.7" r=".38" fill="#f0f"/>
<circle cx="233.6" cy="63.7" r=".38" fill="none" stroke="#f0f" stroke-width=".19"/>
<path d="M198.9 67.6h.1M198.9 67.6h23.1" fill="none" stroke="#800040" stroke-width=".19"/>
<circle cx="222" cy="67.6" r=".38" fill="#f0f"/>
<circle cx="222" cy="67.6" r=".38" fill="none" stroke="#f0f" stroke-width=".19"/>
<g fill="none" stroke="#800040" stroke-width=".19">
<path d="M36.7 61.8h.1M36.7 61.8h13.5M50.2 71.4h.1M50.2 61.8h.1M50.2 61.8v3.8M50.2 71.4v3.9M63.7 69.5h.1M63.7 69.5h11.6M63.7 69.5v19.3M90.8 65.6h.1M90.8 65.6h17.3M108.1 65.6h.1"/>
<path d="M108.1 75.3h.1M108.1 65.6v3.9M108.1 75.3v5.8M198.9 69.5h.1M198.9 71.4h.1M198.9 73.4h.1M198.9 69.5h17.3M198.9 71.4h11.6M198.9 73.4h5.8M274.2 77.2h.1M274.2 77.2v3.9M32.9 88.8h.1"/>
<path d="M32.9 88.8h3.8M38.6 131.3h.1M38.6 131.3v3.8M38.6 144.8h.1M38.6 144.8v7.7M108.1 154.4h.1M108.1 154.4h9.7"/>
</g>
<circle cx="274.2" cy="77.2" r=".38" fill="#f0f"/>
<circle cx="274.2" cy="77.2" r=".38" fill="none" stroke="#f0f" stroke-width=".19"/>
<path d="M108.1 65.6h.1M108.1 65.6h3.9" fill="none" stroke="#800040" stroke-width=".19"/>
<circle cx="112" cy="65.6" r=".38" fill="#f0f"/>
<circle cx="112" cy="65.6" r=".38" fill="none" stroke="#f0f" stroke-width=".19"/>
<circle cx="108.1" cy="65.6" r=".38" fill="#f0f"/>
<circle cx="108.1" cy="65.6" r=".38" fill="none" stroke="#f0f" stroke-width=".19"/>
<path d="M50.2 61.8h.1M50.2 61.8h25.1" fill="none" stroke="#800040" stroke-width=".19"/>
<circle cx="50.2" cy="61.8" r=".38" fill="#f0f"/>
<circle cx="50.2" cy="61.8" r=".38" fill="none" stroke="#f0f" stroke-width=".19"/>
<path d="M85 150.6h.1M85 154.4h.1M85 150.6v3.8M85 154.4h13.5" fill="none" stroke="#800040" stroke-width=".19"/>
<circle cx="85" cy="154.4" r=".38" fill="#f0f"/>
<circle cx="85" cy="154.4" r=".38" fill="none" stroke="#f0f" stroke-width=".19"/>
<path d="M112 63.7h.1M112 65.6h.1M112 63.7v1.9M112 65.6h5.8M36.7 86.9h.1M36.7 88.8h.1M36.7 86.9v1.9M36.7 88.8h27" fill="none" stroke="#800040" stroke-width=".19"/>
<circle cx="36.7" cy="88.8" r=".38" fill="#f0f"/>
<circle cx="36.7" cy="88.8" r=".38" fill="none" stroke="#f0f" stroke-width=".19"/>
<path d="M181.5 44.4h.1M181.5 44.4h52.1M83 73.4h.1M83 73.4v3.8" fill="none" stroke="#800040" stroke-width=".19"/>
<circle cx="181.5" cy="44.4" r=".38" fill="#f0f"/>
<circle cx="181.5" cy="44.4" r=".38" fill="none" stroke="#f0f" stroke-width=".19"/>
<circle cx="160.3" cy="44.4" r=".38" fill="#f0f"/>
<circle cx="160.3" cy="44.4" r=".38" fill="none" stroke="#f0f" stroke-width=".19"/>
<circle cx="227.8" cy="65.6" r=".38" fill="#f0f"/>
<circle cx="227.8" cy="65.6" r=".38" fill="none" stroke="#f0f" stroke-width=".19"/>
<circle cx="237.5" cy="108.1" r=".38" fill="#f0f"/>
<circle cx="237.5" cy="108.1" r=".38" fill="none" stroke="#f0f" stroke-width=".19"/>
<circle cx="233.6" cy="108.1" r=".38" fill="#f0f"/>
<circle cx="233.6" cy="108.1" r=".38" fill="none" stroke="#f0f" stroke-width=".19"/>
<circle cx="227.8" cy="108.1" r=".38" fill="#f0f"/>
<circle cx="227.8" cy="108.1" r=".38" fill="none" stroke="#f0f" stroke-width=".19"/>
<circle cx="204.7" cy="108.1" r=".38" fill="#f0f"/>
<circle cx="204.7" cy="108.1" r=".38" fill="none" stroke="#f0f" stroke-width=".19"/>
<circle cx="210.4" cy="108.1" r=".38" fill="#f0f"/>
<circle cx="210.4" cy="108.1" r=".38" fill="none" stroke="#f0f" stroke-width=".19"/>
<circle cx="123.6" cy="169.9" r=".38" fill="#f0f"/>
<circle cx="123.6" cy="169.9" r=".38" fill="none" stroke="#f0f" stroke-width=".19"/>
<circle cx="100.4" cy="127.4" r=".38" fill="#f0f"/>
<circle cx="100.4" cy="127.4" r=".38" fill="none" stroke="#f0f" stroke-width=".19"/>
<circle cx="110.1" cy="127.4" r=".38" fill="#f0f"/>
<circle cx="110.1" cy="127.4" r=".38" fill="none" stroke="#f0f" stroke-width=".19"/>
<circle cx="216.2" cy="69.5" r=".38" fill="#f0f"/>
<circle cx="216.2" cy="69.5" r=".38" fill="none" stroke="#f0f" stroke-width=".19"/>
<circle cx="210.4" cy="71.4" r=".38" fill="#f0f"/>
<circle cx="210.4" cy="71.4" r=".38" fill="none" stroke="#f0f" stroke-width=".19"/>
<circle cx="100.4" cy="137.1" r=".38" fill="#f0f"/>
<circle cx="100.4" cy="137.1" r=".38" fill="none" stroke="#f0f" stroke-width=".19"/>
<circle cx="171.8" cy="77.2" r=".38" fill="#f0f"/>
<circle cx="171.8" cy="77.2" r=".38" fill="none" stroke="#f0f" stroke-width=".19"/>
<circle cx="274.2" cy="75.3" r=".38" fill="#f0f"/>
<circle cx="274.2" cy="75.3" r=".38" fill="none" stroke="#f0f" stroke-width=".19"/>
<circle cx="274.2" cy="67.6" r=".38" fill="#f0f"/>
<circle cx="274.2" cy="67.6" r=".38" fill="none" stroke="#f0f" stroke-width=".19"/>
<circle cx="193.1" cy="77.2" r=".38" fill="#f0f"/>
<circle cx="193.1" cy="77.2" r=".38" fill="none" stroke="#f0f" stroke-width=".19"/>
<circle cx="193.1" cy="108.1" r=".38" fill="#f0f"/>
<circle cx="193.1" cy="108.1" r=".38" fill="none" stroke="#f0f" stroke-width=".19"/>
<circle cx="181.5" cy="108.1" r=".38" fill="#f0f"/>
<circle cx="181.5" cy="108.1" r=".38" fill="none" stroke="#f0f" stroke-width=".19"/>
<circle cx="181.5" cy="77.2" r=".38" fill="#f0f"/>
<circle cx="181.5" cy="77.2" r=".38" fill="none" stroke="#f0f" stroke-width=".19"/>
<circle cx="222" cy="108.1" r=".38" fill="#f0f"/>
<circle cx="222" cy="108.1" r=".38" fill="none" stroke="#f0f" stroke-width=".19"/>
<circle cx="216.2" cy="108.1" r=".38" fill="#f0f"/>
<circle cx="216.2" cy="108.1" r=".38" fill="none" stroke="#f0f" stroke-width=".19"/>
<circle cx="204.7" cy="73.4" r=".38" fill="#f0f"/>
<circle cx="204.7" cy="73.4" r=".38" fill="none" stroke="#f0f" stroke-width=".19"/>
<circle cx="233.6" cy="63.7" r=".38" fill="#f0f"/>
<circle cx="233.6" cy="63.7" r=".38" fill="none" stroke="#f0f" stroke-width=".19"/>
<circle cx="222" cy="67.6" r=".38" fill="#f0f"/>
<circle cx="222" cy="67.6" r=".38" fill="none" stroke="#f0f" stroke-width=".19"/>
<circle cx="274.2" cy="77.2" r=".38" fill="#f0f"/>
<circle cx="274.2" cy="77.2" r=".38" fill="none" stroke="#f0f" stroke-width=".19"/>
<circle cx="112" cy="65.6" r=".38" fill="#f0f"/>
<circle cx="112" cy="65.6" r=".38" fill="none" stroke="#f0f" stroke-width=".19"/>
<circle cx="108.1" cy="65.6" r=".38" fill="#f0f"/>
<circle cx="108.1" cy="65.6" r=".38" fill="none" stroke="#f0f" stroke-width=".19"/>
<circle cx="50.2" cy="61.8" r=".38" fill="#f0f"/>
<circle cx="50.2" cy="61.8" r=".38" fill="none" stroke="#f0f" stroke-width=".19"/>
<circle cx="85" cy="154.4" r=".38" fill="#f0f"/>
<circle cx="85" cy="154.4" r=".38" fill="none" stroke="#f0f" stroke-width=".19"/>
<circle cx="36.7" cy="88.8" r=".38" fill="#f0f"/>
<circle cx="36.7" cy="88.8" r=".38" fill="none" stroke="#f0f" stroke-width=".19"/>
<circle cx="181.5" cy="44.4" r=".38" fill="#f0f"/>
<circle cx="181.5" cy="44.4" r=".38" fill="none" stroke="#f0f" stroke-width=".19"/>
<text font-size="9.3" fill="#008080" x="106.2" y="20.4">MicroSD/Infrared/LED</text>
<text font-size="6.2" fill="#008080" x="67.6" y="48.3">SD3.0 PWR</text>
<text font-size="3.7" fill="#00f" x="251" y="59.5">Micro-SD</text>
<g font-size="3.7" fill="#008080">
<text x="21.3" y="121.2">STATUS/PWR LED</text>
<text x="88.8" y="121.2">Inferad Remote Control</text>
</g>
<text font-size="3.1" fill="#f00" x="11.6" y="24.3">Caution:</text>
<text font-size="3.1" x="235.5" y="170.7">8MMINI-BB</text>
<g font-size="2.5" fill="#f00">
<text x="11.6" y="27.6">IO internal pull up/down is not supported in 3.3V mode, must disable the internal pull up/down</text>
<text x="11.6" y="30.1">via software and use external pull up/down resistors instead.</text>
<text x="11.6" y="32.6">All IO pin groups are impacted except for XTAL, DDR, PCI, USB and MIPI PHY IO's.</text>
<text x="11.6" y="35.1">See Errata e50080 for detailed information.</text>
<text x="22.8" y="62.8">VDD_3V3</text>
<text x="121.7" y="66.7">VSD_3V3</text>
<text x="148.7" y="78.3">VSD_3V3</text>
<text x="33.6" y="126.9">VDD_3V3</text>
<text x="77.4" y="128.4">VDD_3V3</text>
</g>
<g font-size="2.5">
<text x="239.4" y="152.8">Microcontroller Product Group</text>
<text x="235.5" y="176">SD/IR/LED/BTN</text>
</g>
<g font-size="1.7" fill="#f00">
<text x="137.1" y="44.8">5 SD2_DET</text>
<text x="164.1" y="64.1">5 SD2_CMD</text>
<text x="164.1" y="66">5 SD2_CLK</text>
<text x="17.4" y="89.2">5 SD2_nRST</text>
<text x="63.9" y="155.2">5 IR_CAP</text>
</g>
<g font-size="1.7">
<text x="159.9" y="46.9" transform="rotate(-90 159.9 46.9)">2</text>
<text x="159.9" y="58.3" transform="rotate(-90 159.9 58.3)">1</text>
<text x="242.9" y="59.4">9</text>
<text x="73.8" y="61.4">A1</text>
<text x="90.2" y="65.2">A2</text>
<text x="158.3" y="63.3">GND</text>
<text x="200.8" y="65.3">5%</text>
<text x="200.8" y="63.3">5%</text>
<text x="242.9" y="63.3">3</text>
<text x="242.9" y="65.2">5</text>
<text x="267.8" y="65.2">13</text>
<text x="52.2" y="71.1">10V</text>
<text x="73.8" y="69.1">B1</text>
<text x="200.8" y="69.1">5%</text>
<text x="200.8" y="71.1">5%</text>
<text x="200.8" y="67.2">5%</text>
<text x="242.9" y="71">1</text>
<text x="242.9" y="67.2">7</text>
<text x="242.9" y="69.1">8</text>
<text x="267.8" y="67.2">12</text>
<text x="52.2" y="73">0603_CC</text>
<text x="82.7" y="74.9" transform="rotate(-90 82.7 74.9)">B2</text>
<text x="110.1" y="74.9">16V</text>
<text x="110.1" y="76.9">0402_CC</text>
<text x="200.8" y="73">5%</text>
<text x="242.9" y="73">2</text>
<text x="242.9" y="76.8">4</text>
<text x="267.8" y="74.9">11</text>
<text x="267.8" y="76.8">10</text>
<text x="48.1" y="78.8">GND</text>
<text x="80.9" y="80.7">GND</text>
<text x="242.9" y="78.8">6</text>
<text x="106" y="84.6">GND</text>
<text x="192.7" y="89.4" transform="rotate(-90 192.7 89.4)">2</text>
<text x="204.3" y="89.4" transform="rotate(-90 204.3 89.4)">C</text>
<text x="210.1" y="89.4" transform="rotate(-90 210.1 89.4)">C</text>
<text x="215.8" y="89.4" transform="rotate(-90 215.8 89.4)">C</text>
<text x="221.6" y="89.4" transform="rotate(-90 221.6 89.4)">C</text>
<text x="227.4" y="89.4" transform="rotate(-90 227.4 89.4)">C</text>
<text x="233.2" y="89.4" transform="rotate(-90 233.2 89.4)">C</text>
<text x="272.2" y="84.6">GND</text>
<text x="32.9" y="92.2">PU on CPU Board</text>
<text x="173.8" y="98.1">0805_CC</text>
<text x="173.8" y="96.2">10V</text>
<text x="183.4" y="96.2">50V</text>
<text x="183.4" y="98.1">0402_CC</text>
<text x="204.3" y="99" transform="rotate(-90 204.3 99)">A</text>
<text x="210.1" y="99" transform="rotate(-90 210.1 99)">A</text>
<text x="215.8" y="99" transform="rotate(-90 215.8 99)">A</text>
<text x="221.6" y="99" transform="rotate(-90 221.6 99)">A</text>
<text x="227.4" y="99" transform="rotate(-90 227.4 99)">A</text>
<text x="233.2" y="99" transform="rotate(-90 233.2 99)">A</text>
<text x="206.3" y="106.2" transform="rotate(-90 206.3 106.2)">DNP</text>
<text x="212.1" y="106.2" transform="rotate(-90 212.1 106.2)">DNP</text>
<text x="217.8" y="106.2" transform="rotate(-90 217.8 106.2)">DNP</text>
<text x="223.6" y="106.2" transform="rotate(-90 223.6 106.2)">DNP</text>
<text x="229.4" y="106.2" transform="rotate(-90 229.4 106.2)">DNP</text>
<text x="235.2" y="106.2" transform="rotate(-90 235.2 106.2)">DNP</text>
<text x="235.5" y="115.5">GND</text>
<text x="102.4" y="136.7">0805_CC</text>
<text x="102.4" y="134.8">10V</text>
<text x="112" y="134.8">50V</text>
<text x="112" y="136.7">0402_CC</text>
<text x="40.6" y="142.5">5%</text>
<text x="98.5" y="142.5">GND</text>
<text x="127.4" y="138.6">5%</text>
<text x="125.1" y="145.4" transform="rotate(-90 125.1 145.4)">2</text>
<text x="38.3" y="153.1" transform="rotate(-90 38.3 153.1)">A</text>
<text x="97.9" y="154">A</text>
<text x="107.6" y="154">C</text>
<text x="117.4" y="154">1</text>
<text x="239.4" y="155.6">6501 William Cannon Drive West</text>
<text x="200.8" y="159.9">This document contains information proprietary to NXP and shall not be used for engineering design,</text>
<text x="200.8" y="161.8">procurement or manufacture in whole or in part without the express written permission of NXP Semiconductors.</text>
<text x="239.4" y="157.4">Austin, TX 78735-8598</text>
<text x="38.3" y="164.8" transform="rotate(-90 38.3 164.8)">C</text>
<text x="123.2" y="164.5" transform="rotate(-90 123.2 164.5)">3</text>
<text x="127.1" y="164.5" transform="rotate(-90 127.1 164.5)">4</text>
<text x="202.7" y="167.6">Designer:</text>
<text x="222" y="167.6">Drawing Title:</text>
<text x="233.6" y="165.7">ICAP Classification:</text>
<text x="252.9" y="165.7">CP:</text>
<text x="257.7" y="165.7">___</text>
<text x="266.4" y="165.7">IUO:</text>
<text x="273" y="165.7">_X_</text>
<text x="278" y="165.7">PUBI:</text>
<text x="283.8" y="165.7">___</text>
<text x="202.7" y="173.4">Drawn by:</text>
<text x="202.7" y="169.5">&lt;JW&gt;</text>
<text x="222" y="173.4">Page Title:</text>
<text x="36.7" y="177.2">GND</text>
<text x="121.7" y="179.2">GND</text>
<text x="202.7" y="179.2">Approved:</text>
<text x="202.7" y="175.3">&lt;JW&gt;</text>
<text x="222" y="179.2">Size</text>
<text x="229.8" y="179.2">Document Number</text>
<text x="285" y="179.2">Rev</text>
<text x="202.7" y="181.1">&lt;Approver&gt;</text>
<text x="222" y="185">Date:</text>
<text x="222" y="181.1">B</text>
<text x="230.1" y="185">Friday, March 22, 2019</text>
<text x="247.1" y="181.1">SCH-31407 PDF: SPF-31407</text>
<text x="260.6" y="185">Sheet</text>
<text x="268.4" y="185">10</text>
<text x="274.2" y="185">of</text>
<text x="279.9" y="185">16</text>
<text x="285.7" y="181.1">C2</text>
</g>
<g font-size="1.7" fill="#000080">
<text x="171.8" y="44">TP701</text>
<text x="162.2" y="51.8">TVS701</text>
<text x="162.2" y="53.7">ESD5B5.0ST1G</text>
<text x="245.2" y="53.7">J701</text>
<text x="77.3" y="59.5">U702</text>
<text x="110.1" y="59.1">TP704</text>
<text x="185.4" y="65.3">R704</text>
<text x="185.4" y="63.3">R702</text>
<text x="198.9" y="65.3">0</text>
<text x="198.9" y="63.3">0</text>
<text x="52.2" y="67.2">C708</text>
<text x="52.2" y="69.1">22uF</text>
<text x="110.1" y="71.1">C702</text>
<text x="185.4" y="69.1">R707</text>
<text x="185.4" y="71.1">R708</text>
<text x="185.4" y="67.2">R705</text>
<text x="198.9" y="69.1">0</text>
<text x="198.9" y="71.1">0</text>
<text x="198.9" y="67.2">0</text>
<text x="85" y="73">ADP191ACBZ-R7</text>
<text x="110.1" y="73">1uF</text>
<text x="185.4" y="73">R709</text>
<text x="198.9" y="73">0</text>
<text x="34.8" y="82.3">TP703</text>
<text x="245.2" y="88.4">CONN_SD_CARD 9</text>
<text x="173.8" y="92.3">C703</text>
<text x="173.8" y="94.2">47uF</text>
<text x="183.4" y="92.3">C704</text>
<text x="183.4" y="94.2">0.1uF</text>
<text x="190.8" y="97.7" transform="rotate(-90 190.8 97.7)">ESD5B5.0ST1G</text>
<text x="202.4" y="97.5" transform="rotate(-90 202.4 97.5)">ESD9L5.0ST5G</text>
<text x="208.2" y="97.5" transform="rotate(-90 208.2 97.5)">ESD9L5.0ST5G</text>
<text x="214" y="97.5" transform="rotate(-90 214 97.5)">ESD9L5.0ST5G</text>
<text x="219.8" y="97.5" transform="rotate(-90 219.8 97.5)">ESD9L5.0ST5G</text>
<text x="225.6" y="97.5" transform="rotate(-90 225.6 97.5)">ESD9L5.0ST5G</text>
<text x="231.4" y="97.5" transform="rotate(-90 231.4 97.5)">ESD9L5.0ST5G</text>
<text x="192.7" y="106.6" transform="rotate(-90 192.7 106.6)">TVS7021</text>
<text x="204.3" y="104.6" transform="rotate(-90 204.3 104.6)">D702</text>
<text x="210.1" y="104.6" transform="rotate(-90 210.1 104.6)">D703</text>
<text x="215.9" y="104.6" transform="rotate(-90 215.9 104.6)">D704</text>
<text x="221.7" y="104.6" transform="rotate(-90 221.7 104.6)">D705</text>
<text x="227.5" y="104.6" transform="rotate(-90 227.5 104.6)">D706</text>
<text x="233.3" y="104.6" transform="rotate(-90 233.3 104.6)">D707</text>
<text x="102.4" y="130.9">C706</text>
<text x="112" y="130.9">C707</text>
<text x="102.4" y="132.8">47uF</text>
<text x="112" y="132.8">0.1uF</text>
<text x="127.4" y="134.8">R714</text>
<text x="127.4" y="136.7">47</text>
<text x="40.6" y="138.6">R713</text>
<text x="40.6" y="140.6">1K</text>
<text x="83" y="146">TP702</text>
<text x="100.4" y="152.1">D709</text>
<text x="133.2" y="150.2">U701</text>
<text x="133.2" y="152.1">IRM-V538M3/TR1</text>
<text x="41.7" y="156">D708</text>
<text x="41.7" y="158.3">LED RED</text>
<text x="100.4" y="157.9">NSR0320</text>
</g>
<g font-size="1.7" fill="#004080">
<text x="78.2" y="62.6">VIN</text>
<text x="246.2" y="64.5">CMD</text>
<text x="246.2" y="60.6">DET</text>
<text x="78.2" y="70.3">EN</text>
<text x="83" y="66.4">VOUT</text>
<text x="83.9" y="70.5" transform="rotate(-90 83.9 70.5)">GND</text>
<text x="246.2" y="66.4">CLK</text>
<text x="246.2" y="68.4">DAT0</text>
<text x="246.2" y="70.3">DAT1</text>
<text x="260.6" y="68.4">GND3</text>
<text x="260.6" y="66.4">GND4</text>
<text x="246.2" y="72.2">DAT2</text>
<text x="246.2" y="74.1">CD/DAT3</text>
<text x="260.6" y="76.1">GND2</text>
<text x="246.2" y="78">VDD</text>
<text x="246.2" y="79.9">VSS</text>
<text x="260.6" y="78">GND1</text>
<text x="120.7" y="155.2">VOUT</text>
<text x="126.3" y="151.4" transform="rotate(-90 126.3 151.4)">VCC</text>
<text x="124.4" y="161.2" transform="rotate(-90 124.4 161.2)">GND</text>
<text x="128.3" y="161.2" transform="rotate(-90 128.3 161.2)">SHIELD</text>
</g>
<text font-size="1.7" fill="#f0f" x="251" y="61.5"># Push-Push</text>
<g font-size="1.7" fill="#00f">
<text x="164.1" y="69.9">5 SD2_DATA1</text>
<text x="164.1" y="71.8">5 SD2_DATA2</text>
<text x="164.1" y="68">5 SD2_DATA0</text>
<text x="164.1" y="73.8">5 SD2_DATA3</text>
</g>
<g font-size="1.4">
<text x="30.9" y="1.4">5</text>
<text x="88.8" y="1.4">4</text>
<text x="146.7" y="1.4">3</text>
<text x="204.7" y="1.4">2</text>
<text x="262.6" y="1.4">1</text>
<text x=".5" y="26.1">D</text>
<text x="292" y="26.1">D</text>
<text x=".5" y="71.9">C</text>
<text x="292" y="71.9">C</text>
<text x=".5" y="117.8">B</text>
<text x="292" y="117.8">B</text>
<text x=".5" y="163.6">A</text>
<text x="292" y="163.6">A</text>
<text x="30.9" y="186.8">5</text>
<text x="88.8" y="186.8">4</text>
<text x="146.7" y="186.8">3</text>
<text x="204.7" y="186.8">2</text>
<text x="262.6" y="186.8">1</text>
</g>
<text font-size="1.3" fill="#00f" x="80.5" y="64.5">ADP199</text>
</svg>
